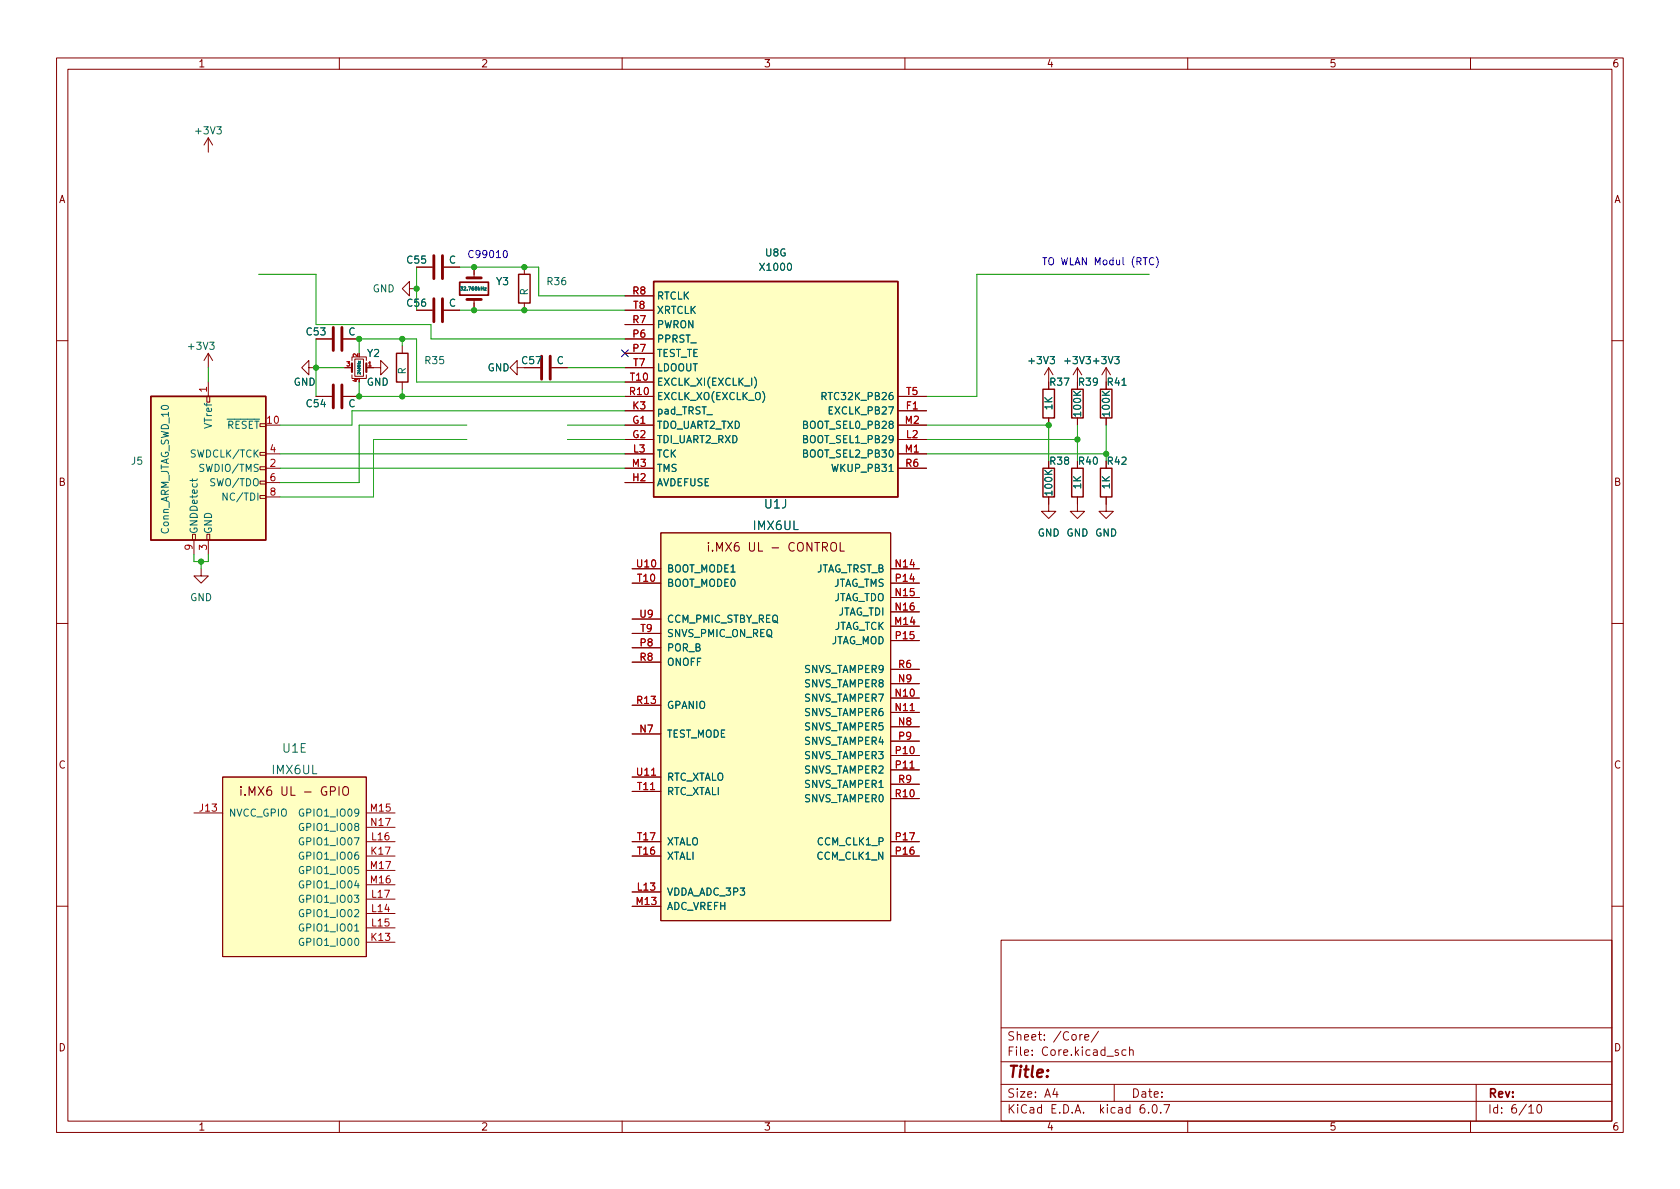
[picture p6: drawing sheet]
<svg xmlns="http://www.w3.org/2000/svg" width="297mm" height="210mm" viewBox="0 0 297 210" stroke-linecap="round" stroke-linejoin="round" font-family="sans-serif">
<g fill="none" stroke="#840000" stroke-width=".18">
<path d="M10 10.2h277v190.1h-277zM12 12.2h273v186.1h-273zM60 10.2v2M110 10.2v2M160 10.2v2M210 10.2v2M260 10.2v2M36.8 24.4l-.7 1.2M36.8 24.4v2.5M36.8 24.4l.8 1.2M55.9 59.9h2.8M60.7 59.9h2.8"/>
<path d="M72.4 51v-1.2l-1.3 1.2 1.3 1.3v-1.3h1.3M73.7 54.9h2.8M73.7 47.2h2.8M78.5 54.9h2.8M78.5 47.2h2.8M83.8 47.2v1.9M83.8 53v1.9M92.7 47.2v1.3M92.7 53.6v1.3M110.5 54.9h5.1M110.5 59.9h5.1M110.5 57.4h5.1"/>
<path d="M110.5 52.3h5.1M10 60.2h2M36.6 70.1h.5v1h-.5zM36.8 62.5v2.5M36.8 67.6v2.5M36.8 62.5l-.7 1.2M36.8 62.5l.8 1.2M54.6 65v-1.3l-1.3 1.3 1.3 1.3v-1.3h1.3M55.9 70.1h2.8M60.7 70.1h2.8M61 65h1.2M62.2 63.7v-.6h2.6v.6"/>
<path d="M62.2 66.3v.6h2.6v-.6M62.7 63.5h1.6v3h-1.6zM64.8 65h2.5v-1.3l1.3 1.3-1.3 1.3v-1.3M71.1 61.2v1.3M71.1 67.6v1.2M91.4 65v-1.3l-1.2 1.3 1.2 1.3v-1.3h1.3M97.5 65h2.8M110.5 70.1h5.1M110.5 65h5.1M110.5 72.6h5.1M110.5 75.2h5.1M110.5 77.7h5.1"/>
<path d="M110.5 62.5h5.1M110.5 67.6h5.1M158.7 70.1h5.1M158.7 72.6h5.1M158.7 75.2h5.1M158.7 77.7h5.1M185.4 65v2.6M185.4 73.9v1.3M185.4 65l-.7 1.3M185.4 65l.8 1.3M190.5 65l-.8 1.3M190.5 65v2.6"/>
<path d="M190.5 73.9v1.3M190.5 65l.8 1.3M195.6 65l-.8 1.3M195.6 65v3.8M195.6 73.9v1.3M195.6 65l.7 1.3M285 60.2h2M34 94.5h.5v1h-.5zM34.3 95.5v2.5M36.6 94.5h.5v1h-.5zM36.8 95.5v2.5M46 80h1v.5h-1z"/>
<path d="M46 85.1h1v.5h-1zM46 82.5h1v.6h-1zM46 87.6h1v.5h-1zM47 82.8h2.5M47 80.3h2.5M47 85.3h2.5M47 87.9h2.5M110.5 82.8h5.1M110.5 80.3h5.1M110.5 85.3h5.1M116.8 94.2h40.7v68.6h-40.7zM158.7 82.8h5.1"/>
<path d="M158.7 80.3h5.1M185.4 87.9v2.5h1.3l-1.3 1.3-1.3-1.3h1.3M190.5 87.9v2.5h1.3l-1.3 1.3-1.3-1.3h1.3M195.6 87.9v2.5h1.2l-1.2 1.3-1.3-1.3h1.3M195.6 81.5v1.3M10 110.2h2M35.6 100.6v1.2h1.2l-1.2 1.3-1.3-1.3h1.3M111.8 100.6h5M111.8 103.1h5M111.8 114.5h5M111.8 117.1h5M111.8 112h5"/>
<path d="M111.8 109.5h5M157.5 110.7h5.1M157.5 100.6h5.1M157.5 105.7h5.1M157.5 108.2h5.1M157.5 103.1h5.1M157.5 113.3h5.1M157.5 118.4h5.1M285 110.2h2M39.4 137.4h25.4v31.8h-25.4zM111.8 129.8h5M111.8 124.7h5"/>
<path d="M111.8 139.9h5M111.8 137.4h5M157.5 123.4h5.1M157.5 126h5.1M157.5 128.5h5.1M157.5 120.9h5.1M157.5 133.6h5.1M157.5 136.1h5.1M157.5 131.1h5.1M157.5 138.7h5.1M34.3 143.8h5.1M64.8 143.8h5"/>
<path d="M64.8 151.4h5M64.8 148.8h5M64.8 159h5M64.8 156.5h5M64.8 153.9h5M64.8 146.3h5M111.8 151.4h5M111.8 148.8h5M111.8 157.7h5M157.5 151.4h5.1M157.5 148.8h5.1M157.5 141.2h5.1"/>
<path d="M10 160.2h2M64.8 166.6h5M64.8 161.5h5M64.8 164.1h5M111.8 160.3h5M177 166.3h108v32h-108zM285 160.2h2M60 198.3v2M110 198.3v2M160 198.3v2M177 194.8h108M177 191.8h108"/>
<path d="M177 187.8h108M177 181.8h108M186.5 192.5l-.4 1h1M186.9 193v1M191.4 182.9l-.3 .1-.2 .2M191.8 183.4l.7-.1-.1-.3-.4-.1-.2 .2 .1 .8h.5M194.2 182.4l-1.3 1.9M197 191.8v3M197.7 185.7l-.3-.1-.3 .2 .1 .3 .5 .1v.4h-.6M199.1 185.7l-.5-.1-.2 .3v.4l.1 .3h.6M199.7 185.8l.2-.2 .4 .1 .1 .9M199.7 185.1v1.5"/>
<path d="M202.3 195.3a.59 .59 0 0 0-.7 .7v.5l.1 .3h.4l.3-.1v-.5l-.1-.2-.4-.1-.3 .3M203.1 196.7v.1M203.9 195.4l.2-.1a.81 .81 0 0 1 .6 .7 .81 .81 0 0 1-.3 .8h-.2a.81 .81 0 0 1-.6-.6 .81 .81 0 0 1 .3-.8zM205.2 196.7v.1M205.8 195.3h1l-.7 1.5M210 198.3v2M260 198.3v2M261 191.8v6.5M270.3 195.8l.4-.5v1.5M270.3 196.8h.9M271.9 195.4l.2-.1a.81 .81 0 0 1 .6 .7 .81 .81 0 0 1-.3 .8h-.2a.81 .81 0 0 1-.6-.6 .81 .81 0 0 1 .3-.8z"/>
</g>
<path d="M91.7 48.5h2v5.1h-2zM115.6 49.8h43.1v38.1h-43.1zM26.7 70.1h20.3v25.4h-20.3zM70.1 62.5h2v5.1h-2zM184.4 68.8h2v5.1h-2zM189.5 68.8h2v5.1h-2zM194.6 68.8h2v5.1h-2zM184.4 82.8h2v5.1h-2zM189.5 82.8h2v5.1h-2zM194.6 82.8h2v5.1h-2z" fill="none" stroke="#840000" stroke-width=".25"/>
<path d="M58.9 57.9v4.1M60.5 57.9v4.1M76.7 45.2v4.1M76.7 52.8v4.1M78.2 45.2v4.1M78.2 52.8v4.1M82.5 49.1h2.6M82.5 53h2.6M58.9 68.1v4M60.5 68.1v4M95.8 63v4.1M97.3 63v4.1" fill="none" stroke="#840000" stroke-width=".51"/>
<path d="M81.3 49.9h5.1v2.3h-5.1z" fill="none" stroke="#840000" stroke-width=".3"/>
<g fill="none" stroke="#006464" stroke-width=".18">
<path d="M81.4 50.7h.4l-.2 .2 .1 .1v.3h-.3M85.7 50.9h.3l-.3 .4h.3M133.4 66.7a1.46 1.46 0 0 1 0 1.9M145.3 70.1l.6-.1 .2-.2-.1-.3-.7-.1v1.3M34 84.7v.5M34.9 84.7l-.2 .3h-1.1M40.2 87.2v1.3l-.8-1.3v1.3M53.6 150.7a.59 .59 0 0 0-.7 .6 .59 .59 0 0 0 .7 .6l.1-.5h-.2M53.6 148.2a.59 .59 0 0 0-.7 .6 .59 .59 0 0 0 .7 .6l.1-.5h-.2M53.6 158.4a.59 .59 0 0 0-.7 .5 .59 .59 0 0 0 .7 .6l.1-.5h-.2M53.6 143.1a.59 .59 0 0 0-.7 .6 .59 .59 0 0 0 .7 .6l.1-.5h-.2M53.6 155.8a.59 .59 0 0 0-.7 .6 .59 .59 0 0 0 .7 .6l.1-.5h-.2"/>
<path d="M53.6 153.3a.59 .59 0 0 0-.7 .6 .59 .59 0 0 0 .7 .5l.1-.5h-.2M53.6 145.7a.59 .59 0 0 0-.7 .5 .59 .59 0 0 0 .7 .6l.1-.5h-.2M53.6 166a.59 .59 0 0 0-.7 .6 .59 .59 0 0 0 .7 .5l.1-.5h-.2M53.6 160.9a.59 .59 0 0 0-.7 .6 .59 .59 0 0 0 .7 .6l.1-.5h-.2M53.6 163.4a.59 .59 0 0 0-.7 .6 .59 .59 0 0 0 .7 .6l.1-.5h-.2"/>
</g>
<path d="M62.2 64.3v1.5M64.8 64.3v1.5" fill="none" stroke="#840000" stroke-width=".38"/>
<g fill="#ffffc2" stroke="#ffffc2" stroke-width=".18">
<path d="M39.4 137.4h25.4v31.8h-25.4z"/>
<path d="M26.7 70.1h20.3v25.4h-20.3z"/>
<path d="M115.6 49.8h43.1v38.1h-43.1z"/>
<path d="M116.8 94.2h40.7v68.6h-40.7z"/>
</g>
<path d="M125.3 95.9v.2M125.3 96.4v1.1M148.6 95.9v1.6h.7M42.6 139.1v.2M42.6 139.6v1M60.7 139.3a.51 .51 0 0 1 .6-.2 .51 .51 0 0 1 .3 .5v.5a.51 .51 0 0 1-.5 .6 .51 .51 0 0 1-.5-.6zM43.3 140.5v.1" fill="none" stroke="#840000" stroke-width=".19"/>
<path d="M89.2 44.3h.1a.68 .68 0 0 1 .4 .6 .68 .68 0 0 1-.4 .7 .84 .84 0 0 1-.1-1.3zM204 45.7a.6 .6 0 0 0-.8 .4 .6 .6 0 0 0 .6 .7l.2-.1M204.4 45.4a1.46 1.46 0 0 1 0 1.9" fill="none" stroke="#0000c2" stroke-width=".18"/>
<g fill="none" stroke="#009600" stroke-width=".18">
<path d="M45.7 48.5h10.2v8.9h20.3v2.5h34.3M55.9 59.9v10.2M71.1 59.9v1.3M73.7 47.2v7.7M81.3 47.2h13.9v5.1h15.3M81.3 54.9h29.2M203.2 48.5h-30.5v21.6h-8.9M36.8 65v2.6M55.9 65h5.1M63.5 62.5v-2.6h10.2v7.7h36.8M63.5 67.6v2.5h47M71.1 68.8v1.3"/>
<path d="M82.5 77.7h-16.5v10.2h-16.5M82.5 75.2h-19v10.1h-14M100.3 77.7h10.2M100.3 75.2h10.2M100.3 65h10.2M110.5 72.6h-48.3v2.6h-12.7M163.8 77.7h26.7M163.8 75.2h21.6v6.3M190.5 75.2v6.3M195.6 75.2v6.3M34.3 98v1.3h2.5v-1.3M35.6 99.3v1.3"/>
<path d="M49.5 80.3h61M49.5 82.8h61M163.8 80.3h31.8"/>
</g>
<path d="M109.9 61.9l1.2 1.2M111.1 61.9l-1.2 1.2" fill="none" stroke="#000084" stroke-width=".18"/>
<g fill="#009600" stroke="#009600" stroke-width=".18">
<circle cx="92.7" cy="47.2" r=".46"/>
<circle cx="92.7" cy="54.9" r=".46"/>
<circle cx="83.8" cy="54.9" r=".46"/>
<circle cx="83.8" cy="47.2" r=".46"/>
<circle cx="195.6" cy="80.3" r=".46"/>
<circle cx="185.4" cy="75.2" r=".46"/>
<circle cx="190.5" cy="77.7" r=".46"/>
<circle cx="71.1" cy="59.9" r=".46"/>
<circle cx="71.1" cy="70.1" r=".46"/>
<circle cx="73.7" cy="51" r=".46"/>
<circle cx="63.5" cy="70.1" r=".46"/>
<circle cx="35.6" cy="99.3" r=".46"/>
<circle cx="63.5" cy="59.9" r=".46"/>
<circle cx="55.9" cy="65" r=".46"/>
</g>
<text font-size="2.8" fill="#840000" x="178" y="190.6">Title:</text>
<g font-size="2.1" fill="#006464">
<text x="135.2" y="89.9">U1J</text>
<text x="133.3" y="93.7">IMX6UL</text>
<text x="48.2" y="136.9">IMX6UL</text>
<text x="50" y="133.1">U1E</text>
</g>
<g font-size="2.1" fill="#840000">
<text x="126.5" y="97.5">i.MX6 UL - CONTROL</text>
<text x="44" y="140.7">i.MX6 UL - GPIO</text>
<text x="178" y="184">Sheet: /Core/</text>
<text x="178" y="186.7">File: Core.kicad_sch</text>
<text x="178" y="196.9">KiCad E.D.A. kicad 6.0.7</text>
<text x="178" y="194.1">Size: A4</text>
<text x="200" y="194.1">Date:</text>
<text x="263" y="194.1">Rev:</text>
<text x="263" y="196.9">Id: 6/10</text>
</g>
<g font-size="1.8" fill="#840000">
<text x="35" y="11.9">1</text>
<text x="85" y="11.9">2</text>
<text x="135" y="11.9">3</text>
<text x="185" y="11.9">4</text>
<text x="235" y="11.9">5</text>
<text x="285" y="11.9">6</text>
<text x="10.3" y="35.9">A</text>
<text x="285.3" y="35.9">A</text>
<text x="92.4" y="64.4">C57</text>
<text x="185.7" y="68.2">R37</text>
<text x="190.8" y="68.2">R39</text>
<text x="185.7" y="82.2">R38</text>
<text x="190.8" y="82.2">R40</text>
<text x="10.3" y="85.9">B</text>
<text x="285.3" y="85.9">B</text>
<text x="10.3" y="135.9">C</text>
<text x="285.3" y="135.9">C</text>
<text x="10.3" y="185.9">D</text>
<text x="285.3" y="185.9">D</text>
<text x="35" y="199.9">1</text>
<text x="85" y="199.9">2</text>
<text x="135" y="199.9">3</text>
<text x="185" y="199.9">4</text>
<text x="235" y="199.9">5</text>
<text x="285" y="199.9">6</text>
</g>
<g font-size="1.8" fill="#006464">
<text x="34.7" y="23.7">+3V3</text>
<text x="72" y="46.6">C55</text>
<text x="79.4" y="46.6">C</text>
<text x="134.6" y="47.9">X1000</text>
<text x="135.3" y="45.3">U8G</text>
<text x="65.9" y="51.7">GND</text>
<text x="87.8" y="50.4">Y3</text>
<text x="93.3" y="52.2" transform="rotate(-90 93.3 52.2)">R</text>
<text x="96.8" y="50.4">R36</text>
<text x="116.1" y="53">RTCLK</text>
<text x="54.3" y="59.3">C53</text>
<text x="61.6" y="59.3">C</text>
<text x="72" y="54.2">C56</text>
<text x="79.4" y="54.2">C</text>
<text x="116.1" y="58">PWRON</text>
<text x="116.1" y="55.5">XRTCLK</text>
<text x="33.5" y="61.8">+3V3</text>
<text x="65" y="63.1">Y2</text>
<text x="75.2" y="64.4">R35</text>
<text x="86.2" y="65.7">GND</text>
<text x="98.4" y="64.4">C</text>
<text x="116.1" y="60.6">PPRST_</text>
<text x="116.1" y="63.1">TEST_TE</text>
<text x="116.1" y="65.7">LDOOUT</text>
<text x="182.1" y="64.4">+3V3</text>
<text x="188.4" y="64.4">+3V3 +3V3</text>
<text x="51.9" y="68.2">GND</text>
<text x="64.8" y="68.2">GND</text>
<text x="71.8" y="66.2" transform="rotate(-90 71.8 66.2)">R</text>
<text x="116.1" y="70.7">EXCLK_XO(EXCLK_O)</text>
<text x="116.1" y="68.2">EXCLK_XI(EXCLK_I)</text>
<text x="146" y="70.7">RTC32K_PB26</text>
<text x="195.9" y="68.2">R41</text>
<text x="37.5" y="75.6" transform="rotate(-90 37.5 75.6)">VTref</text>
<text x="38.7" y="75.8">~{RESET}</text>
<text x="54.3" y="72">C54</text>
<text x="61.6" y="72">C</text>
<text x="116.1" y="75.8">TDO_UART2_TXD</text>
<text x="116.1" y="73.3">pad_TRST_</text>
<text x="142.3" y="75.8">BOOT_SEL0_PB28</text>
<text x="146.8" y="73.3">EXCLK_PB27</text>
<text x="186.1" y="72.4" transform="rotate(-90 186.1 72.4)">1K</text>
<text x="191.1" y="73.5" transform="rotate(-90 191.1 73.5)">100K</text>
<text x="196.2" y="73.5" transform="rotate(-90 196.2 73.5)">100K</text>
<text x="23.2" y="82.2">J5</text>
<text x="34.1" y="80.9">SWDCLK/TCK</text>
<text x="35.8" y="83.4">SWDIO/TMS</text>
<text x="116.1" y="78.4">TDI_UART2_RXD</text>
<text x="116.1" y="80.9">TCK</text>
<text x="116.1" y="83.4">TMS</text>
<text x="142.3" y="78.4">BOOT_SEL1_PB29</text>
<text x="142.3" y="80.9">BOOT_SEL2_PB30</text>
<text x="147.4" y="83.4">WKUP_PB31</text>
<text x="195.9" y="82.2">R42</text>
<text x="37.5" y="86">SWO/TDO</text>
<text x="40.1" y="88.5">NC/TDI</text>
<text x="116.1" y="86">AVDEFUSE</text>
<text x="186.1" y="87.5" transform="rotate(-90 186.1 87.5)">100K</text>
<text x="191.1" y="86.4" transform="rotate(-90 191.1 86.4)">1K</text>
<text x="196.2" y="86.4" transform="rotate(-90 196.2 86.4)">1K</text>
<text x="29.8" y="94.6" transform="rotate(-90 29.8 94.6)">Conn_ARM_JTAG_SWD_10</text>
<text x="34.9" y="94.5" transform="rotate(-90 34.9 94.5)">GNDDetect</text>
<text x="37.5" y="94.5" transform="rotate(-90 37.5 94.5)">GND</text>
<text x="183.5" y="94.9">GND GND GND</text>
<text x="117.9" y="101.2">BOOT_MODE1</text>
<text x="143.9" y="101.2">JTAG_TRST_B</text>
<text x="33.6" y="106.3">GND</text>
<text x="117.9" y="103.8">BOOT_MODE0</text>
<text x="147" y="106.3">JTAG_TDO</text>
<text x="147" y="103.8">JTAG_TMS</text>
<text x="117.9" y="112.6">SNVS_PMIC_ON_REQ</text>
<text x="117.9" y="110.1">CCM_PMIC_STBY_REQ</text>
<text x="146.6" y="113.9">JTAG_MOD</text>
<text x="147.1" y="111.4">JTAG_TCK</text>
<text x="147.9" y="108.8">JTAG_TDI</text>
<text x="117.9" y="115.2">POR_B</text>
<text x="117.9" y="117.7">ONOFF</text>
<text x="142.2" y="119">SNVS_TAMPER9</text>
<text x="117.9" y="125.3">GPANIO</text>
<text x="142.2" y="124.1">SNVS_TAMPER7</text>
<text x="142.2" y="121.5">SNVS_TAMPER8</text>
<text x="117.9" y="130.4">TEST_MODE</text>
<text x="142.2" y="126.6">SNVS_TAMPER6</text>
<text x="142.2" y="129.2">SNVS_TAMPER5</text>
<text x="142.2" y="131.7">SNVS_TAMPER4</text>
<text x="142.2" y="134.2">SNVS_TAMPER3</text>
<text x="142.2" y="136.8">SNVS_TAMPER2</text>
<text x="117.9" y="140.6">RTC_XTALI</text>
<text x="117.9" y="138">RTC_XTALO</text>
<text x="142.2" y="141.9">SNVS_TAMPER0</text>
<text x="142.2" y="139.3">SNVS_TAMPER1</text>
<text x="40.4" y="144.4">NVCC_GPIO</text>
<text x="53.5" y="149.5">GPIO1_IO07</text>
<text x="53.5" y="144.4">GPIO1_IO09</text>
<text x="53.5" y="146.9">GPIO1_IO08</text>
<text x="117.9" y="149.5">XTALO</text>
<text x="144.7" y="149.5">CCM_CLK1_P</text>
<text x="53.5" y="152">GPIO1_IO06</text>
<text x="53.5" y="154.6">GPIO1_IO05</text>
<text x="117.9" y="152">XTALI</text>
<text x="144.6" y="152">CCM_CLK1_N</text>
<text x="53.5" y="159.6">GPIO1_IO03</text>
<text x="53.5" y="157.1">GPIO1_IO04</text>
<text x="117.9" y="158.4">VDDA_ADC_3P3</text>
<text x="117.9" y="160.9">ADC_VREFH</text>
<text x="53.5" y="167.3">GPIO1_IO00</text>
<text x="53.5" y="162.2">GPIO1_IO02</text>
<text x="53.5" y="164.7">GPIO1_IO01</text>
</g>
<g font-size="1.8" fill="#0000c2">
<text x="82.5" y="45.6">C99010</text>
<text x="184.1" y="46.9">TO WLAN Modul (RTC)</text>
</g>
<g font-size="1.8" fill="#a90000">
<text x="111.9" y="52.1">R8</text>
<text x="111.9" y="57.1">R7</text>
<text x="111.9" y="59.7">P6</text>
<text x="112" y="54.6">T8</text>
<text x="111.9" y="62.2">P7</text>
<text x="112" y="64.8">T7</text>
<text x="36.6" y="69.3" transform="rotate(-90 36.6 69.3)">1</text>
<text x="111.4" y="69.8">R10</text>
<text x="111.5" y="67.3">T10</text>
<text x="160.3" y="69.8">T5</text>
<text x="47.3" y="74.9">10</text>
<text x="111.9" y="74.9">G1</text>
<text x="111.9" y="77.5">G2</text>
<text x="111.9" y="72.4">K3</text>
<text x="160.1" y="74.9">M2</text>
<text x="160.3" y="72.4">F1</text>
<text x="160.3" y="77.5">L2</text>
<text x="47.8" y="82.5">2</text>
<text x="47.8" y="80">4</text>
<text x="111.8" y="82.5">M3</text>
<text x="112" y="80">L3</text>
<text x="160.1" y="80">M1</text>
<text x="160.2" y="82.5">R6</text>
<text x="47.8" y="85.1">6</text>
<text x="47.8" y="87.6">8</text>
<text x="111.9" y="85.1">H2</text>
<text x="34" y="97.3" transform="rotate(-90 34 97.3)">9</text>
<text x="36.6" y="97.3" transform="rotate(-90 36.6 97.3)">3</text>
<text x="112.7" y="100.3">U10</text>
<text x="158.4" y="100.3">N14</text>
<text x="112.8" y="102.9">T10</text>
<text x="158.4" y="105.4">N15</text>
<text x="158.4" y="107.9">N16</text>
<text x="158.4" y="102.9">P14</text>
<text x="113.2" y="109.2">U9</text>
<text x="113.3" y="111.8">T9</text>
<text x="158.3" y="110.5">M14</text>
<text x="158.4" y="113">P15</text>
<text x="113.2" y="116.8">R8</text>
<text x="113.2" y="114.3">P8</text>
<text x="158.9" y="118.1">R6</text>
<text x="112.7" y="124.5">R13</text>
<text x="158.4" y="123.2">N10</text>
<text x="158.4" y="125.7">N11</text>
<text x="158.9" y="120.6">N9</text>
<text x="113.2" y="129.5">N7</text>
<text x="158.9" y="128.3">N8</text>
<text x="158.9" y="130.8">P9</text>
<text x="112.7" y="137.2">U11</text>
<text x="158.4" y="133.3">P10</text>
<text x="158.4" y="135.9">P11</text>
<text x="35.4" y="143.5">J13</text>
<text x="65.6" y="143.5">M15</text>
<text x="112.8" y="139.7">T11</text>
<text x="158.4" y="141">R10</text>
<text x="158.9" y="138.4">R9</text>
<text x="65.7" y="146">N17</text>
<text x="65.8" y="148.6">L16</text>
<text x="112.8" y="148.6">T17</text>
<text x="158.4" y="148.6">P17</text>
<text x="65.6" y="153.7">M17</text>
<text x="65.7" y="151.1">K17</text>
<text x="112.8" y="151.1">T16</text>
<text x="158.4" y="151.1">P16</text>
<text x="65.6" y="156.2">M16</text>
<text x="65.8" y="161.3">L14</text>
<text x="65.8" y="158.7">L17</text>
<text x="112.6" y="160">M13</text>
<text x="112.8" y="157.5">L13</text>
<text x="65.7" y="166.4">K13</text>
<text x="65.8" y="163.8">L15</text>
</g>
<g font-size="1.1" fill="#a90000">
<text x="61.3" y="64.8">3</text>
<text x="63.2" y="63.1" transform="rotate(-90 63.2 63.1)">2</text>
<text x="65.1" y="64.8">1</text>
<text x="63.2" y="67.5" transform="rotate(-90 63.2 67.5)">4</text>
</g>
<text font-size=".8" fill="#006464" x="81.7" y="51.3">32.768kHz</text>
<text font-size=".7" fill="#006464" x="63.7" y="66.1" transform="rotate(-90 63.7 66.1)">24MHz</text>
</svg>
